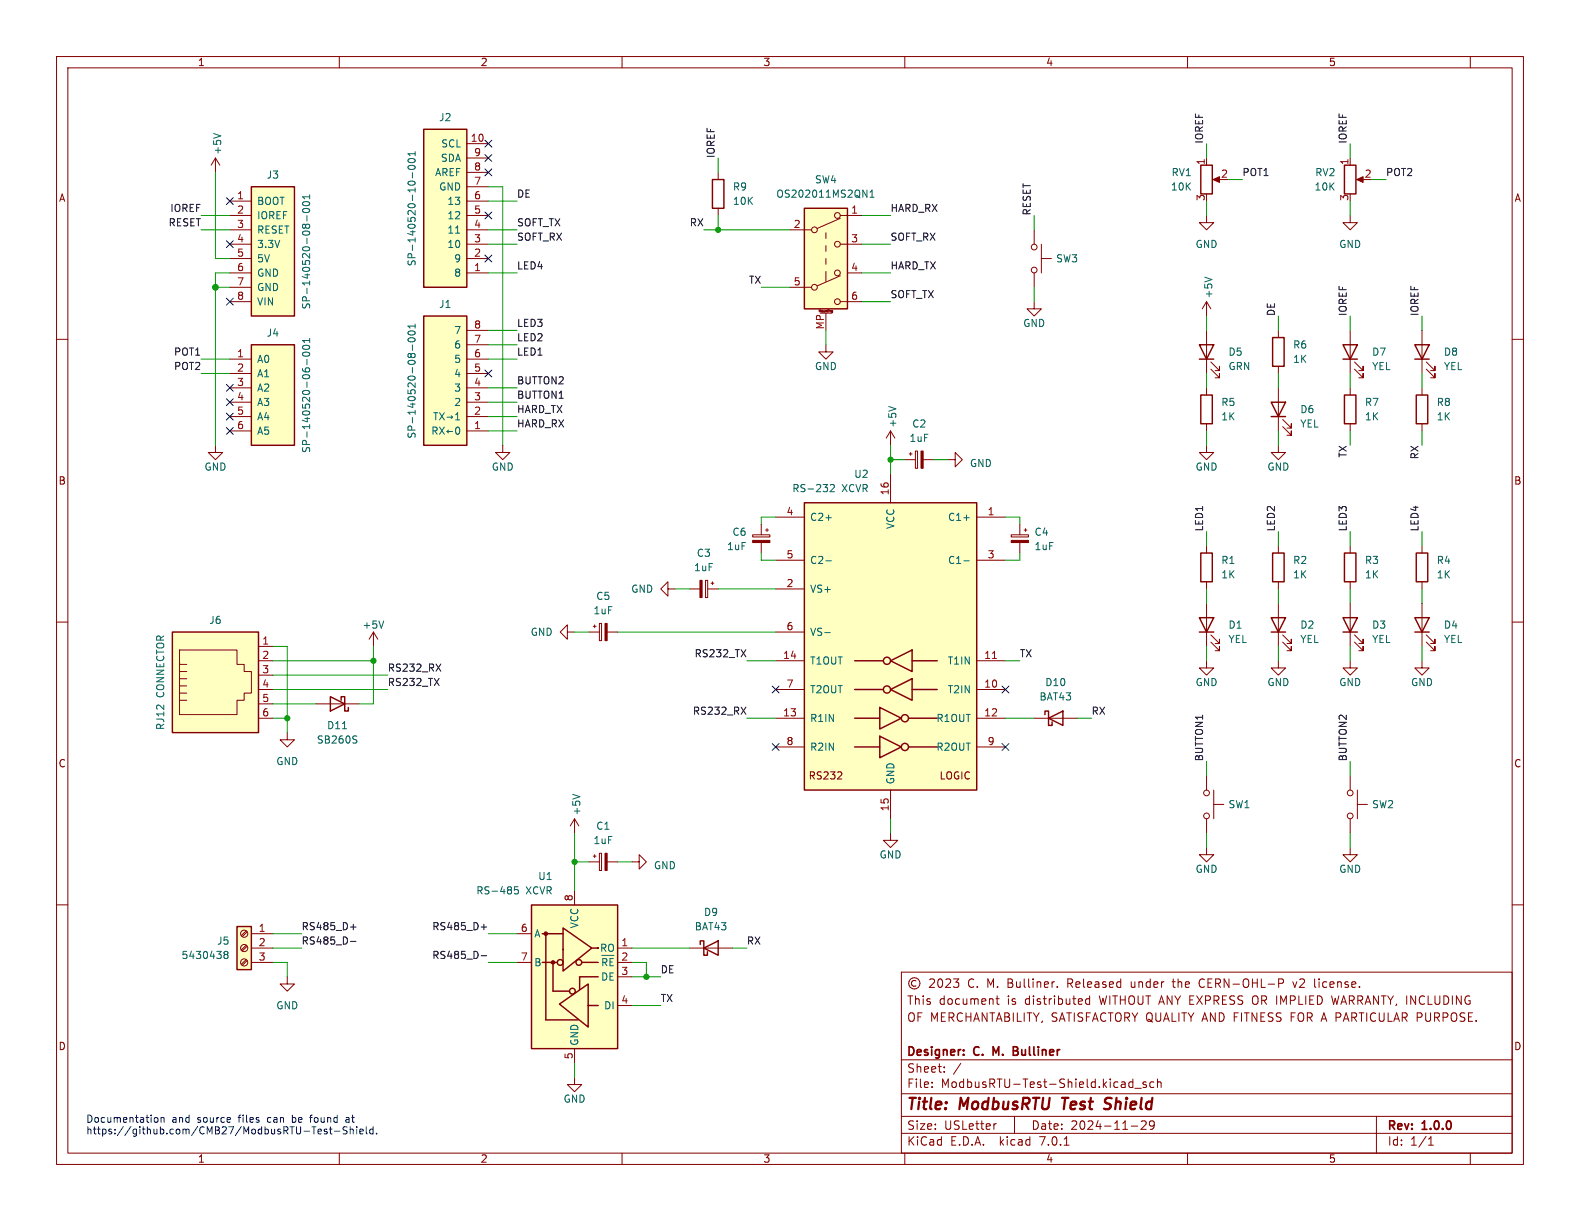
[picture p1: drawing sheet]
<svg xmlns="http://www.w3.org/2000/svg" width="279mm" height="216mm" viewBox="0 0 279 216" stroke-linecap="round" stroke-linejoin="round" font-family="sans-serif">
<g fill="none" stroke="#840000" stroke-width=".18">
<path d="M10 10h259.4v195.9h-259.4zM12 12h255.4v191.9h-255.4zM60 10v2M110 10v2M160 10v2M210 10v2M260 10v2M38.1 27.9l-.8 1.3M38.1 27.9v2.6M38.1 27.9l.8 1.3M40.6 38.1h3.8M40.6 35.6h3.8"/>
<path d="M82.5 25.4h3.9M82.5 38.1h3.9M82.5 35.6h3.9M82.5 33h3.9M82.5 30.5h3.9M82.5 27.9h3.9M127 30.5v1.3M127 36.8v1.3M148.6 38.1h3.8M148.6 38.6l-4.1 1.8M213.4 38.1v1.3h1.2l-1.2 1.2-1.3-1.2h1.3M213.4 27.9v1.3"/>
<path d="M214.9 31.8h1M238.8 38.1v1.3h1.2l-1.2 1.2-1.3-1.2h1.3M238.8 27.9v1.3M240.3 31.8h1M10 60h2M40.6 48.3h3.8M40.6 45.7h3.8M40.6 43.2h3.8M40.6 40.6h3.8M40.6 50.8h3.8M40.6 53.3h3.8M82.5 48.3h3.9"/>
<path d="M82.5 45.7h3.9M82.5 43.2h3.9M82.5 40.6h3.9M82.5 58.4h3.9M139.7 40.6h3.8M139.7 50.8h3.8M144.9 55.2v-.4l.1 .3 .1-.3v.4M145 55.4h2.1M146 41.1v1.1M146 43.4v1.1M146 45.7v1M146 48v1.8"/>
<path d="M146 55.4v3M146.3 54.8v.3M146.5 54.8h.1M147.1 55.3h.1M147.1 55.1h.1M147.1 54.9v.2M147.1 54.9h.1M147.2 55.3h.1M147.2 54.9v.4M148.6 43.2h3.8M148.6 53.3h3.8M148.6 48.8l-4.1 1.7"/>
<path d="M149.9 48.3h2.5M182.9 53.3v1.3h1.2l-1.2 1.3-1.3-1.3h1.3M182.9 40.6v2.6M182.9 48.3v2.5M184.1 45.7h1.8M184.1 43.2v5.1M213.4 53.3v2.6M213.4 58.4v7.6M213.4 53.3l-.8 1.3M213.4 53.3l.7 1.3M226.1 58.4v1.3M238.8 58.4v7.6"/>
<path d="M251.5 58.4v7.6M267.4 60h2M38.1 78.7v1.3h1.3l-1.3 1.3-1.3-1.3h1.3M40.6 63.5h3.8M40.6 66h3.8M40.6 68.6h3.8M40.6 71.1h3.8M40.6 73.7h3.8M40.6 76.2h3.8M82.5 63.5h3.9M82.5 66h3.9M82.5 68.6h3.9"/>
<path d="M82.5 71.1h3.9M82.5 73.7h3.9M82.5 76.2h3.9M82.5 61h3.9M88.9 78.7v1.3h1.3l-1.3 1.3-1.3-1.3h1.3M146 61v1.2h1.3l-1.3 1.3-1.2-1.3h1.2M157.5 76.2l-.8 1.3M157.5 76.2v2.5M157.5 76.2l.7 1.3M161.9 79.8h.4v3h-.4zM213.4 78.7v1.3h1.2l-1.2 1.3-1.3-1.3h1.3M213.4 68.6v1.3"/>
<path d="M213.4 74.9v1.3M214.1 65.3l1.5 1.5v-.8v.8h-.7M214.1 64l1.5 1.5v-.7v.7h-.7M226.1 78.7v1.3h1.2l-1.2 1.3-1.3-1.3h1.3M226.1 64.8v1.2M226.1 68.6v7.6M226.8 75.4l1.5 1.6v-.8v.8h-.7M226.8 74.2l1.5 1.5v-.8v.8h-.7M238.8 68.6v1.3M238.8 74.9v1.3M239.5 65.3l1.5 1.5v-.8v.8h-.7M239.5 64l1.5 1.5v-.7v.7h-.7"/>
<path d="M251.5 68.6v1.3M251.5 74.9v1.3M252.2 65.3l1.5 1.5v-.8v.8h-.7M252.2 64l1.5 1.5v-.7v.7h-.7M133.1 94.6h3v.3h-3zM134.6 92.7v1.9M134.6 95.9v1.9M135.4 93.7h.5M135.6 93.5v.5M137.2 91.4h5M137.2 99.1h5M157.5 83.8v5.1"/>
<path d="M160 81.3h1.9M160.8 80.3h.5M161 80v.5M163.2 81.3h1.9M167.6 81.3h1.3v-1.3l1.3 1.3-1.3 1.3v-1.3M172.7 91.4h5.1M172.7 99.1h5.1M178.8 94.6h3.1v.3h-3.1zM180.3 92.7v1.9M180.3 95.9v1.9M181.1 93.7h.5M181.4 93.5v.5"/>
<path d="M213.4 96.5v1.3M226.1 96.5v1.3M238.8 96.5v1.3M251.5 96.5v1.3M10 110h2M31.7 117.5h1.3M31.7 118.7h1.3M31.7 114.9h10.2v2.6h1.3v1.2h1.2v3.9h-1.2v1.2h-1.3v2.6h-10.2zM45.7 114.3h2.6M45.7 116.8h2.6M45.7 119.4h2.6M66 111.8l-.7 1.2"/>
<path d="M66 111.8v2.5M66 111.8l.8 1.2M100.3 111.8v-1.3l-1.2 1.3 1.2 1.2v-1.2h1.3M104.1 111.8h1.9M104.9 110.7h.5M105.2 110.5v.5M106 110.2h.4v3.1h-.4zM107.4 111.8h1.8M118.1 104.1v-1.2l-1.3 1.2 1.3 1.3v-1.3h1.3M121.9 104.1h1.9M124.8 102.6h.3v3.1h-.3zM125.1 104.1h1.9"/>
<path d="M125.7 103.1h.5M126 102.9v.5M137.2 116.8h5M137.2 111.8h5M137.2 104.1h5M172.7 116.8h5.1M213.4 116.8v1.3h1.2l-1.2 1.3-1.3-1.3h1.3M213.4 102.9v1.2M213.4 106.7v7.6M214.1 113.5l1.5 1.6v-.8v.8h-.7M214.1 112.3l1.5 1.5v-.8v.8h-.7M226.1 116.8v1.3h1.2l-1.2 1.3-1.3-1.3h1.3"/>
<path d="M226.1 102.9v1.2M226.1 106.7v7.6M226.8 113.5l1.5 1.6v-.8v.8h-.7M226.8 112.3l1.5 1.5v-.8v.8h-.7M238.8 116.8v1.3h1.2l-1.2 1.3-1.3-1.3h1.3M238.8 102.9v1.2M238.8 106.7v7.6M239.5 113.5l1.5 1.6v-.8v.8h-.7M239.5 112.3l1.5 1.5v-.8v.8h-.7M251.5 116.8v1.3h1.2l-1.2 1.3-1.3-1.3h1.3M251.5 102.9v1.2M251.5 106.7v7.6"/>
<path d="M252.2 113.5l1.5 1.6v-.8v.8h-.7M252.2 112.3l1.5 1.5v-.8v.8h-.7M267.4 110h2M31.7 120h1.3M31.7 121.3h1.3M31.7 122.6h1.3M31.7 123.8h1.3M45.7 121.9h2.6M45.7 124.5h2.6M45.7 127h2.6M50.8 129.5v1.3h1.3l-1.3 1.3-1.3-1.3h1.3M55.9 124.5h7.6"/>
<path d="M137.2 121.9h5M137.2 127h5M137.2 132.1h5M157.5 139.7v5.1M172.7 121.9h5.1M172.7 127h5.1M172.7 132.1h5.1M182.9 127h7.6M213.4 137.2v2.5M214.6 139.7v5.1M238.8 137.2v2.5M240 139.7v5.1"/>
<path d="M10 160h2M101.6 144.8l-.8 1.3M101.6 144.8v2.5M101.6 157.5v2.5M101.6 144.8l.8 1.3M104.1 152.4h1.9M104.9 151.4h.5M105.2 151.1v.5M106 150.9h.4v3h-.4zM107.4 152.4h1.8M111.8 152.4h1.2v-1.3l1.3 1.3-1.3 1.3v-1.3M157.5 147.3v1.3h1.2l-1.2 1.3-1.3-1.3h1.3"/>
<path d="M213.4 149.9v1.2h1.2l-1.2 1.3-1.3-1.3h1.3M213.4 144.8v2.5M214.6 142.2h1.8M238.8 149.9v1.2h1.2l-1.2 1.3-1.3-1.3h1.3M238.8 144.8v2.5M240 142.2h1.8M267.4 160h2M43.5 169.7l-.8 .8M43.5 167.1l-.8 .9M43.5 164.6l-.8 .8M43.7 169.8l-.9 .9M43.7 167.3l-.9 .8"/>
<path d="M43.7 164.8l-.9 .8M44.4 167.6h3.9M44.4 170.2h3.9M44.4 165.1h3.9M50.8 172.7v1.3h1.3l-1.3 1.3-1.3-1.3h1.3M91.4 170.2h2.6M91.4 165.1h2.6M109.2 167.6h2.6M109.2 170.2h2.6M109.2 172.7h2.6M109.2 177.8h2.6M121.9 167.6h7.6"/>
<path d="M159.4 171.9h108v32h-108zM162 173.5a.52 .52 0 0 0-.8 .4 .52 .52 0 0 0 .8 .4M164.4 173.2l.6-.1 .2 .1 .1 .3-1 1.1h1M166 173.2l.2-.1a.81 .81 0 0 1 .6 .6 .81 .81 0 0 1-.3 .8l-.2 .1a.81 .81 0 0 1-.6-.6 .81 .81 0 0 1 .3-.8zM167.3 173.2l.5-.1 .2 .1 .1 .3-.9 1.1h.9M168.6 173.1h.9l-.5 .6 .5 .1v.7l-.2 .1h-.5l-.2-.1M176.1 176.6h.6M176.3 176.1v1.3l.4 .2M186.5 173.6l-.3 .1M187 174.5v.1M192.7 176.7l-.4-.1-.3 .3v.4l.1 .2h.6M192.7 176.1v1.5"/>
<path d="M226.1 173.9l.7-.1 .2-.2-.1-.4-.2-.1h-.6v1.5M101.6 190.5v1.3h1.3l-1.3 1.2-1.3-1.2h1.3M101.6 185.4v2.6M159.4 197.4h108M159.4 193.4h108M159.4 187.4h108M164.8 192.2v.1M164.8 191.4v.1M167 189.5v.1M167 188.7v.1M176.2 198.7l-.3 .1M179.4 197.4v3"/>
<path d="M199.8 192.2h.5M199.8 191.4h.5M200 199.1h1.2M200.3 190.8v1.5M200.7 192.4h1.1M201.8 198.3l.6-.1 .2 .1 .1 .3-.9 1.1h.9M202.7 191.4l-.4-.1-.2 .2 .1 .2 .5 .2v.3h-.6M204 191.4l-.4-.1-.3 .3v.4l.2 .2h.5M204.1 198.8l-.3 .3h-.4l-.1-.3 .1-.5 .4-.1 .2 .1a.99 .99 0 0 1-.3 1.4h-.3M204.7 191.4l.2-.1 .4 .1v.9M204.7 190.8v1.5M243.4 197.4v6.5"/>
<path d="M60 203.9v2M110 203.9v2M159.4 200.4h108M160 203.9v2M188.2 202.5h.8M210 203.9v2M252.6 202.5h.9M252.6 201.4l.4-.4v1.5M260 203.9v2"/>
<circle cx="148.1" cy="38.1" r=".51"/>
<circle cx="144" cy="40.6" r=".51"/>
<circle cx="144" cy="50.8" r=".51"/>
<circle cx="148.1" cy="53.3" r=".51"/>
<circle cx="148.1" cy="48.3" r=".51"/>
<circle cx="148.1" cy="43.2" r=".51"/>
<circle cx="182.9" cy="43.7" r=".51"/>
<circle cx="182.9" cy="47.8" r=".51"/>
<circle cx="213.4" cy="140.2" r=".51"/>
<circle cx="213.4" cy="144.3" r=".51"/>
<circle cx="238.8" cy="140.2" r=".51"/>
<circle cx="238.8" cy="144.3" r=".51"/>
<circle cx="43.2" cy="170.2" r=".63"/>
<circle cx="43.2" cy="165.1" r=".63"/>
<circle cx="43.2" cy="167.6" r=".63"/>
<circle cx="161.7" cy="173.9" r="1"/>
</g>
<path d="M187.8 194.1h1.1M195.5 194.9l.6 .3M195.5 196.1h.5M196.3 194.1h-.5l-.4 .4" fill="none" stroke="#840000" stroke-width=".4"/>
<path d="M179.2 185.8h.5M179.7 185.1h-.5v1.5h.6" fill="none" stroke="#840000" stroke-width=".3"/>
<g fill="#ffffc2" stroke="#ffffc2" stroke-width=".18">
<path d="M74.9 22.9h7.6v27.9h-7.6z"/>
<path d="M30.5 111.8h15.2v17.7h-15.2z"/>
<path d="M44.4 61h7.7v17.7h-7.7z"/>
<path d="M94 160h15.2v25.4h-15.2z"/>
<path d="M44.4 33h7.7v22.9h-7.7z"/>
<path d="M142.2 36.8h7.7v17.8h-7.7z"/>
<path d="M74.9 55.9h7.6v22.8h-7.6z"/>
<path d="M142.2 88.9h30.5v50.8h-30.5z"/>
<path d="M41.9 163.8h2.5v7.7h-2.5z"/>
</g>
<g fill="none" stroke="#840000" stroke-width=".25">
<path d="M44.4 33h7.7v22.9h-7.7zM74.9 22.9h7.6v27.9h-7.6zM126 31.8h2v5h-2zM142.2 36.8h7.7v17.8h-7.7zM212.3 29.2h2.1v5.1h-2.1zM237.7 29.2h2.1v5.1h-2.1zM74.9 55.9h7.6v22.8h-7.6zM225 59.7h2.1v5.1h-2.1zM44.4 61h7.7v17.7h-7.7zM212.1 61h2.5l-1.2 2.5zM212.1 63.5h2.5M212.3 69.9h2.1v5h-2.1z"/>
<path d="M224.8 71.1h2.5l-1.2 2.6zM224.8 73.7h2.5M237.5 61h2.5l-1.2 2.5zM237.5 63.5h2.5M237.7 69.9h2.1v5h-2.1zM250.2 61h2.5l-1.2 2.5zM250.2 63.5h2.5M250.4 69.9h2.1v5h-2.1zM142.2 88.9h30.5v50.8h-30.5zM212.3 97.8h2.1v5.1h-2.1zM225 97.8h2.1v5.1h-2.1zM237.7 97.8h2.1v5.1h-2.1z"/>
<path d="M250.4 97.8h2.1v5.1h-2.1zM30.5 111.8h15.2v17.7h-15.2zM151.1 116.8h5.1M157.5 116.8l3.8-1.9v3.8zM161.3 116.8h4.4M212.1 109.2h2.5l-1.2 2.6zM212.1 111.8h2.5M224.8 109.2h2.5l-1.2 2.6zM224.8 111.8h2.5M237.5 109.2h2.5l-1.2 2.6zM237.5 111.8h2.5M250.2 109.2h2.5l-1.2 2.6z"/>
<path d="M250.2 111.8h2.5M58.4 123.2l2.6 1.3-2.6 1.2zM60.3 123.8v-.6h.7v2.5h.6v-.6M151.1 121.9h5.1M151.1 132.1h4.5M151.1 127h4.5M155.6 130.2l3.8 1.9-3.8 1.9zM155.6 125.1l3.8 1.9-3.8 1.9zM157.5 121.9l3.8-1.9v3.8zM160.7 132.1h5M160.7 127h5M161.3 121.9h4.4"/>
<path d="M184.8 126.4v-.7h.6v2.6h.7v-.7M185.4 127l2.6-1.3v2.6zM41.9 163.8h2.5v7.7h-2.5zM94 160h15.2v25.4h-15.2zM95.9 170.2h2.7M95.9 165.1h3.7M96.5 165.1v15.2h5.7M97.8 170.2v5.1h2.9M98.9 177.5l5.1-3.5v7.6zM99.6 164.1l5 3.5-5 4.1zM102.9 170.2h2.9M104.1 177.8h1.7"/>
<path d="M104.8 167.6h1h-.1M105.8 172.7h-3.3v2.3M123.8 167v-.6h.7v2.5h.6v-.6M124.5 167.6l2.5-1.2v2.5z"/>
<circle cx="156.8" cy="116.8" r=".63"/>
<circle cx="156.8" cy="121.9" r=".63"/>
<circle cx="160" cy="132.1" r=".63"/>
<circle cx="160" cy="127" r=".63"/>
<circle cx="99.1" cy="170.2" r=".51"/>
<circle cx="101.2" cy="175.3" r=".51"/>
<circle cx="102.4" cy="170.2" r=".51"/>
</g>
<g fill="none" stroke="#006464" stroke-width=".18">
<path d="M37.8 23.6l1.2 .4M53.6 37a.75 .75 0 0 1 1.2 .3 .72 .72 0 0 1-1.3-.1zM53.6 35.8a.68 .68 0 0 1 1.2 .3 .72 .72 0 0 1-1.3-.1zM54.3 38.1v1M54.8 34.4v.8M54.8 34.8h-1.3l.4 .4M72.2 29.4a.75 .75 0 0 1 1.2 .3 .72 .72 0 0 1-1.3-.2zM72.3 28.2a.68 .68 0 0 1 1.1 .3 .72 .72 0 0 1-1.3-.2zM72.9 30.5v1M73.4 26.8v.7M73.4 27.2h-1.3l.4 .3M152.6 33.6l.7 1.3v-1.3"/>
<path d="M153.9 34.9h.7M153.9 34l.3-.4v1.3M54.8 59.8v.8M72.2 59.9a.75 .75 0 0 1 1.2 .2 .72 .72 0 0 1-1.3-.1zM72.3 58.6a.68 .68 0 0 1 1.1 .3 .72 .72 0 0 1-1.3-.1zM73.4 57.3v.7M73.4 57.7h-1.3l.4 .3M80.6 41.2h.7M213 49l1.3 .4M53.6 61.2a.68 .68 0 0 1 1.2 .3 .72 .72 0 0 1-1.3-.1zM53.6 62.4a.68 .68 0 0 1 1.2 .3 .72 .72 0 0 1-1.3-.1zM54.3 63.5v1"/>
<path d="M54.8 60.2h-1.3l.4 .4M72.9 61v1M76.6 76.2l.6-.1 .1-.2-.1-.3-.6-.1v1.3M76.7 73h.7M76.9 76.2l.4 .6M77.1 73v1.2M77.7 75.5l.9 1.3M77.7 73l.9 1.2M78.6 75.5l-.9 1.3M78.6 73l-.9 1.2M79.1 76.3h.9M79.1 76.3l.2 .2"/>
<path d="M79.1 73.8h.9M79.3 76.1l-.2 .2M79.8 73.5l.2 .3M80 73.8l-.2 .2M80.6 74.2h.7M80.6 73.3l.3-.3v1.2M80.7 75.6l.2-.1a.68 .68 0 0 1 .4 .7 .68 .68 0 0 1-.4 .6l-.2-.1-.1-.4zM157.2 71.9l1.2 .4M146 99.2h1M146.8 85.8l.5-.1 .3 .3-.8 .9h.8M170.4 91.5h1M170.4 99.2h1"/>
<path d="M67.9 109.8l-.5 1.3M145.9 111.9h.9M62.9 130.1l.2 .1M63 130.9l.1 .1-.1 .3M91.6 156.8h-.6l-.1 .6 .2-.1h.4l.2 .2-.1 .4-.2 .2-.5-.2M101.3 140.5l1.2 .4M39.8 168.8l-.2 .2v.3l.2 .2h.3l.2-.2v-.3l-.2-.2M39.8 168.8l-.2-.3 .2-.3h.3l.2 .3-.2 .3M39.8 168.8h.3M107.3 169.7l-.2-.2h-.5v1.3M108.5 169.5h-.6v1.3"/>
</g>
<g fill="#840000" stroke="#840000" stroke-width=".25">
<circle cx="97.8" cy="170.2" r=".28"/>
<circle cx="96.5" cy="165.1" r=".28"/>
</g>
<g fill="#840000" stroke="#840000" stroke-width=".18">
<path d="M162.9 79.8h.3v3h-.3z"/>
<path d="M239.9 31.8l1.1-.6v1.1z"/>
<path d="M107 110.2h.4v3.1h-.4z"/>
<path d="M107 150.9h.4v3h-.4z"/>
<path d="M178.8 95.6h3.1v.3h-3.1z"/>
<path d="M214.5 31.8l1.1-.6v1.1z"/>
<path d="M133.1 95.6h3v.3h-3z"/>
<path d="M123.8 102.6h.4v3.1h-.4z"/>
</g>
<path d="M175.5 116.4h.7" fill="none" stroke="#a90000" stroke-width=".18"/>
<path d="M131.1 125l.8 1.3M131.9 125l-.8 1.3M62 163.9h1M62 166.5h1M85.1 169h1M85.1 163.9h1M85.6 163.4v1" fill="none" stroke="#0f0f0f" stroke-width=".18"/>
<g fill="none" stroke="#0000c2" stroke-width=".18">
<path d="M27.5 197.6l.3 .1 .1 .1v.5l-.4 .1M28.5 197.7l.2-.1 .3 .1v.7M28.5 197.6v.8M54.7 197.6h.5M56.4 199.7h.4v.3l-.6 .1M57.8 199.7h-.3l-.2 .1 .1 .2 .4 .1v.3h-.5M58.2 199.7h.5M58.4 199.2v1.1l.3 .2M61.3 197.6l-.1 .1M61.3 198l-.2 .1 .2 .3M61.4 199.3l-.5-.1-.2 .2v.3l.6 .3 .1 .3-.3 .2-.4-.1M61.9 199.8l.2-.1h.3l.1 .8"/>
<path d="M61.9 199.2v1.3M63.1 199.2v.2M63.1 199.7v.8M64.8 199.2v1.1l.2 .2M66 199.7h-.4l-.2 .2 .1 .5h.5M66 199.2v1.3M56.8 200.4l-.4 .1M59.1 200h1M63.6 200.1l.6-.1v-.3h-.4l-.2 .1 .1 .6h.5M66.6 200.4v.1"/>
</g>
<g fill="none" stroke="#009600" stroke-width=".18">
<path d="M35.6 38.1h5M38.1 30.5v15.2h2.5M86.4 33h2.5v45.7M86.4 35.6h5M127 27.9v2.6M127 38.1v2.5M152.4 38.1h5.1M182.9 38.1v2.5M213.4 25.4v2.5M213.4 35.6v2.5M217.2 31.8h2.5M238.8 25.4v2.5"/>
<path d="M238.8 35.6v2.5M242.6 31.8h2.5M35.6 40.6h5M38.1 50.8h2.5M40.6 48.3h-2.5v30.4M86.4 43.2h5M86.4 48.3h5M86.4 40.6h5M86.4 58.4h5M124.5 40.6h15.2M134.6 50.8h5.1M146 58.4v2.6"/>
<path d="M152.4 43.2h5.1M152.4 48.3h5.1M152.4 53.3h5.1M182.9 50.8v2.5M213.4 55.9v2.5M226.1 55.9v2.5M238.8 55.9v2.5M251.5 55.9v2.5M35.6 63.5h5M35.6 66h5M86.4 63.5h5M86.4 76.2h5"/>
<path d="M86.4 71.1h5M86.4 73.7h5M86.4 61h5M86.4 68.6h5M157.5 78.7v5.1M213.4 66v2.6M213.4 76.2v2.5M226.1 66v2.6M226.1 76.2v2.5M238.8 66v2.6M238.8 76.2v2.5M251.5 66v2.6"/>
<path d="M251.5 76.2v2.5M134.6 97.8v1.3h2.6M137.2 91.4h-2.6v1.3M157.5 81.3h2.5M165.1 81.3h2.5M177.8 91.4h2.5v1.3M180.3 97.8v1.3h-2.5M213.4 94v2.5M226.1 94v2.5M238.8 94v2.5M251.5 94v2.5M48.3 116.8h17.7"/>
<path d="M48.3 119.4h20.3M48.3 114.3h2.5v15.2M66 114.3v10.2h-2.5M101.6 111.8h2.5M109.2 111.8h28M119.4 104.1h2.5M127 104.1h10.2M132.1 116.8h5.1M177.8 116.8h2.5M213.4 104.1v2.6M213.4 114.3v2.5M226.1 104.1v2.6"/>
<path d="M226.1 114.3v2.5M238.8 104.1v2.6M238.8 114.3v2.5M251.5 104.1v2.6M251.5 114.3v2.5M48.3 124.5h7.6M48.3 121.9h20.3M48.3 127h2.5M132.1 127h5.1M177.8 127h5.1M190.5 127h2.5M213.4 134.6v2.6"/>
<path d="M238.8 134.6v2.6M101.6 147.3v10.2M101.6 152.4h2.5M109.2 152.4h2.6M157.5 144.8v2.5M213.4 147.3v2.6M238.8 147.3v2.6M48.3 170.2h2.5v2.5M48.3 165.1h5M48.3 167.6h5M86.4 165.1h5M86.4 170.2h5"/>
<path d="M111.8 170.2h2.5v2.5M111.8 167.6h10.1M111.8 172.7h5M111.8 177.8h5M129.5 167.6h2.6M101.6 188v2.5"/>
</g>
<g fill="none" stroke="#000084" stroke-width=".18">
<path d="M40 35l1.2 1.2M41.2 35l-1.2 1.2M85.8 37.5l1.2 1.2M85.8 27.3l1.2 1.2M85.8 24.8l1.2 1.2M85.8 29.9l1.2 1.2M87 37.5l-1.2 1.2M87 27.3l-1.2 1.2M87 24.8l-1.2 1.2M87 29.9l-1.2 1.2M40 52.7l1.2 1.2M40 42.6l1.2 1.2"/>
<path d="M41.2 52.7l-1.2 1.2M41.2 42.6l-1.2 1.2M85.8 45.1l1.2 1.2M87 45.1l-1.2 1.2M40 68l1.2 1.2M40 73.1l1.2 1.2M40 70.5l1.2 1.2M40 75.6l1.2 1.2M41.2 68l-1.2 1.2M41.2 73.1l-1.2 1.2M41.2 70.5l-1.2 1.2M41.2 75.6l-1.2 1.2"/>
<path d="M85.8 65.4l1.2 1.2M87 65.4l-1.2 1.2M136.6 131.5l1.2 1.2M136.6 121.3l1.2 1.2M137.8 131.5l-1.2 1.2M137.8 121.3l-1.2 1.2M177.2 131.5l1.2 1.2M177.2 121.3l1.2 1.2M178.4 131.5l-1.2 1.2M178.4 121.3l-1.2 1.2"/>
</g>
<g fill="#009600" stroke="#009600" stroke-width=".18">
<circle cx="38.1" cy="50.8" r=".51"/>
<circle cx="101.6" cy="152.4" r=".46"/>
<circle cx="50.8" cy="127" r=".46"/>
<circle cx="66" cy="116.8" r=".46"/>
<circle cx="114.3" cy="172.7" r=".46"/>
<circle cx="157.5" cy="81.3" r=".46"/>
<circle cx="127" cy="40.6" r=".46"/>
</g>
<g font-size="2.8" fill="#840000">
<text x="160.4" y="196.7">Title:</text>
<text x="169.8" y="196.7">ModbusRTU</text>
<text x="188.6" y="196.7">Test</text>
<text x="196.6" y="196.7">Shield</text>
</g>
<g font-size="2.1" fill="#840000">
<text x="160.4" y="177.8">This</text>
<text x="166.1" y="177.8">document</text>
<text x="171.1" y="174.8">C. M. Bulliner.</text>
<text x="178.1" y="177.8">is</text>
<text x="181.3" y="177.8">distributed</text>
<text x="188.9" y="174.8">Released</text>
<text x="194.5" y="177.8">WITHOUT ANY EXPRESS OR IMPLIED</text>
<text x="200.2" y="174.8">under</text>
<text x="207.7" y="174.8">the</text>
<text x="212.4" y="174.8">CERN-OHL-P</text>
<text x="229.1" y="174.8">v2</text>
<text x="232.9" y="174.8">license.</text>
<text x="236" y="177.8">WARRANTY, INCLUDING</text>
<text x="160.4" y="180.8">OF MERCHANTABILITY, SATISFACTORY QUALITY AND FITNESS FOR A PARTICULAR PURPOSE.</text>
<text x="160.4" y="189.8">Sheet:</text>
<text x="160.4" y="187">Designer:</text>
<text x="168.6" y="189.8">/</text>
<text x="172.3" y="187">C.</text>
<text x="176.2" y="187">M.</text>
<text x="180.2" y="187">Bulliner</text>
<text x="160.4" y="192.5">File:</text>
<text x="166.4" y="192.5">ModbusRTU-Test-Shield.kicad_sch</text>
<text x="160.4" y="202.7">KiCad</text>
<text x="160.4" y="199.9">Size:</text>
<text x="167" y="199.9">USLetter</text>
<text x="168.1" y="202.7">E.D.A.</text>
<text x="176.8" y="202.7">kicad</text>
<text x="182.4" y="199.9">Date:</text>
<text x="183.9" y="202.7">7.0.1</text>
<text x="189.3" y="199.9">2024-11-29</text>
<text x="245.4" y="200.1">Rev:</text>
<text x="245.4" y="202.7">Id:</text>
<text x="249.4" y="202.7">1/1</text>
<text x="251.6" y="200.1">1.0.0</text>
</g>
<g font-size="1.8" fill="#840000">
<text x="35" y="11.8">1</text>
<text x="85" y="11.8">2</text>
<text x="135" y="11.8">3</text>
<text x="185" y="11.8">4</text>
<text x="235" y="11.8">5</text>
<text x="10.4" y="35.8">A</text>
<text x="267.8" y="35.8">A</text>
<text x="10.3" y="85.8">B</text>
<text x="267.7" y="85.8">B</text>
<text x="10.3" y="135.8">C</text>
<text x="142.9" y="138">RS232</text>
<text x="166.1" y="138">LOGIC</text>
<text x="267.7" y="135.8">C</text>
<text x="10.3" y="185.8">D</text>
<text x="267.7" y="185.8">D</text>
<text x="35" y="205.7">1</text>
<text x="85" y="205.7">2</text>
<text x="135" y="205.7">3</text>
<text x="185" y="205.7">4</text>
<text x="235" y="205.7">5</text>
</g>
<g font-size="1.8" fill="#006464">
<text x="77.6" y="21.6">J2</text>
<text x="39.3" y="27.4" transform="rotate(-90 39.3 27.4)">+5V</text>
<text x="77.8" y="28.8">SDA</text>
<text x="77.9" y="26.2">SCL</text>
<text x="47.1" y="31.7">J3</text>
<text x="76.8" y="31.3">AREF</text>
<text x="77.5" y="33.8">GND</text>
<text x="129.5" y="33.8">R9</text>
<text x="137.2" y="35.1">OS202011MS2QN1</text>
<text x="144.1" y="32.6">SW4</text>
<text x="207" y="33.8">10K</text>
<text x="207.1" y="31.3">RV1</text>
<text x="232.4" y="33.8">10K</text>
<text x="232.5" y="31.3">RV2</text>
<text x="45.5" y="36.4">BOOT</text>
<text x="45.5" y="38.9">IOREF</text>
<text x="45.5" y="41.5">RESET</text>
<text x="79" y="41.5">11</text>
<text x="79" y="38.9">12</text>
<text x="79" y="36.4">13</text>
<text x="129.5" y="36.4">10K</text>
<text x="45.5" y="44">3.3V</text>
<text x="45.5" y="46.5">5V</text>
<text x="73.7" y="47.1" transform="rotate(-90 73.7 47.1)">SP-140520-10-001</text>
<text x="79" y="44">10</text>
<text x="80.2" y="46.5">9</text>
<text x="186.7" y="46.5">SW3</text>
<text x="211.4" y="44">GND</text>
<text x="236.8" y="44">GND</text>
<text x="45.5" y="49.1">GND</text>
<text x="45.5" y="51.6">GND</text>
<text x="80.2" y="49.1">8</text>
<text x="214.5" y="52.8" transform="rotate(-90 214.5 52.8)">+5V</text>
<text x="45.5" y="54.2">VIN</text>
<text x="47.1" y="59.7">J4</text>
<text x="55" y="54.8" transform="rotate(-90 55 54.8)">SP-140520-08-001</text>
<text x="77.6" y="54.6">J1</text>
<text x="80.2" y="59.2">7</text>
<text x="180.9" y="58">GND</text>
<text x="45.5" y="64.3">A0</text>
<text x="80.2" y="64.3">5</text>
<text x="80.2" y="61.8">6</text>
<text x="144.1" y="65.6">GND</text>
<text x="217.2" y="63.1">D5</text>
<text x="217.2" y="65.6">GRN</text>
<text x="228.6" y="61.8">R6</text>
<text x="228.6" y="64.3">1K</text>
<text x="242.6" y="63.1">D7</text>
<text x="242.6" y="65.6">YEL</text>
<text x="255.3" y="63.1">D8</text>
<text x="255.3" y="65.6">YEL</text>
<text x="45.5" y="66.9">A1</text>
<text x="45.5" y="69.4">A2</text>
<text x="45.5" y="71.9">A3</text>
<text x="80.2" y="71.9">2</text>
<text x="80.2" y="69.4">3</text>
<text x="80.2" y="66.9">4</text>
<text x="215.9" y="71.9">R5</text>
<text x="241.3" y="71.9">R7</text>
<text x="254" y="71.9">R8</text>
<text x="45.5" y="74.5">A4</text>
<text x="45.5" y="77">A5</text>
<text x="73.7" y="77.6" transform="rotate(-90 73.7 77.6)">SP-140520-08-001</text>
<text x="158.7" y="75.7" transform="rotate(-90 158.7 75.7)">+5V</text>
<text x="161.3" y="75.8">C2</text>
<text x="215.9" y="74.5">1K</text>
<text x="229.9" y="73.2">D6</text>
<text x="229.9" y="75.8">YEL</text>
<text x="241.3" y="74.5">1K</text>
<text x="254" y="74.5">1K</text>
<text x="36.1" y="83.4">GND</text>
<text x="55" y="80.2" transform="rotate(-90 55 80.2)">SP-140520-06-001</text>
<text x="86.9" y="83.4">GND</text>
<text x="160.8" y="78.3">1uF</text>
<text x="171.5" y="82.7">GND</text>
<text x="211.4" y="83.4">GND</text>
<text x="224.1" y="83.4">GND</text>
<text x="140" y="87.2">RS-232</text>
<text x="148.8" y="87.2">XCVR</text>
<text x="151" y="84.6">U2</text>
<text x="129.5" y="94.9">C6</text>
<text x="143.3" y="92.3">C2+</text>
<text x="158.3" y="93.7" transform="rotate(-90 158.3 93.7)">VCC</text>
<text x="167.5" y="92.3">C1+</text>
<text x="182.9" y="94.9">C4</text>
<text x="122.7" y="101.2">1uF</text>
<text x="123.2" y="98.6">C3</text>
<text x="128.5" y="97.4">1uF</text>
<text x="143.3" y="99.9">C2-</text>
<text x="167.5" y="99.9">C1-</text>
<text x="182.9" y="97.4">1uF</text>
<text x="215.9" y="99.9">R1</text>
<text x="228.6" y="99.9">R2</text>
<text x="241.3" y="99.9">R3</text>
<text x="254" y="99.9">R4</text>
<text x="105.4" y="106.2">C5</text>
<text x="111.6" y="105">GND</text>
<text x="143.3" y="105">VS+</text>
<text x="215.9" y="102.4">1K</text>
<text x="228.6" y="102.4">1K</text>
<text x="241.3" y="102.4">1K</text>
<text x="254" y="102.4">1K</text>
<text x="36.9" y="110.5">J6</text>
<text x="64" y="111.3">+5V</text>
<text x="93.8" y="112.6">GND</text>
<text x="104.9" y="108.8">1uF</text>
<text x="143.3" y="112.6">VS-</text>
<text x="217.2" y="111.3">D1</text>
<text x="217.2" y="113.9">YEL</text>
<text x="229.9" y="111.3">D2</text>
<text x="229.9" y="113.9">YEL</text>
<text x="242.6" y="111.3">D3</text>
<text x="242.6" y="113.9">YEL</text>
<text x="255.3" y="111.3">D4</text>
<text x="255.3" y="113.9">YEL</text>
<text x="143.3" y="117.7">T1OUT</text>
<text x="167.5" y="117.7">T1IN</text>
<text x="29.2" y="123.4" transform="rotate(-90 29.2 123.4)">CONNECTOR</text>
<text x="143.3" y="122.7">T2OUT</text>
<text x="167.5" y="122.7">T2IN</text>
<text x="183.8" y="124">BAT43</text>
<text x="184.8" y="121.5">D10</text>
<text x="211.4" y="121.5">GND</text>
<text x="224.1" y="121.5">GND</text>
<text x="236.8" y="121.5">GND</text>
<text x="249.5" y="121.5">GND</text>
<text x="29.2" y="129.1" transform="rotate(-90 29.2 129.1)">RJ12</text>
<text x="56" y="131.6">SB260S</text>
<text x="57.8" y="129.1">D11</text>
<text x="143.3" y="127.8">R1IN</text>
<text x="165.5" y="127.8">R1OUT</text>
<text x="48.8" y="135.4">GND</text>
<text x="143.3" y="132.9">R2IN</text>
<text x="165.5" y="132.9">R2OUT</text>
<text x="158.3" y="138.7" transform="rotate(-90 158.3 138.7)">GND</text>
<text x="217.2" y="143.1">SW1</text>
<text x="242.6" y="143.1">SW2</text>
<text x="102.8" y="144.3" transform="rotate(-90 102.8 144.3)">+5V</text>
<text x="104.9" y="149.4">1uF</text>
<text x="105.4" y="146.9">C1</text>
<text x="95.1" y="155.8">U1</text>
<text x="115.6" y="153.9">GND</text>
<text x="155.5" y="152">GND</text>
<text x="211.4" y="154.5">GND</text>
<text x="236.8" y="154.5">GND</text>
<text x="84.2" y="158.3">RS-485</text>
<text x="92.9" y="158.3">XCVR</text>
<text x="38.3" y="167.2">J5</text>
<text x="94.5" y="165.9">A</text>
<text x="102.4" y="164.3" transform="rotate(-90 102.4 164.3)">VCC</text>
<text x="122.8" y="164.7">BAT43</text>
<text x="124.4" y="162.1">D9</text>
<text x="32" y="169.7">5430438</text>
<text x="94.5" y="171">B</text>
<text x="106" y="168.5">RO</text>
<text x="106.2" y="171.6">~{RE}</text>
<text x="106.2" y="173.5">DE</text>
<text x="48.8" y="178.6">GND</text>
<text x="106.7" y="178.6">DI</text>
<text x="102.4" y="184.9" transform="rotate(-90 102.4 184.9)">GND</text>
<text x="99.6" y="195.1">GND</text>
</g>
<g font-size="1.8" fill="#a90000">
<text x="83.2" y="25.1">10</text>
<text x="83.8" y="27.7">9</text>
<text x="213.1" y="29.2" transform="rotate(-90 213.1 29.2)">1</text>
<text x="238.5" y="29.2" transform="rotate(-90 238.5 29.2)">1</text>
<text x="41.9" y="35.3">1</text>
<text x="83.8" y="35.3">6</text>
<text x="83.8" y="32.8">7</text>
<text x="83.8" y="30.2">8</text>
<text x="213.1" y="35.6" transform="rotate(-90 213.1 35.6)">3</text>
<text x="215.9" y="31.5">2</text>
<text x="238.5" y="35.6" transform="rotate(-90 238.5 35.6)">3</text>
<text x="241.3" y="31.5">2</text>
<text x="41.9" y="37.8">2</text>
<text x="41.9" y="40.4">3</text>
<text x="83.8" y="40.4">4</text>
<text x="83.8" y="37.8">5</text>
<text x="140.3" y="40.4">2</text>
<text x="150.5" y="37.8">1</text>
<text x="41.9" y="42.9">4</text>
<text x="41.9" y="45.5">5</text>
<text x="83.8" y="45.5">2</text>
<text x="83.8" y="42.9">3</text>
<text x="150.5" y="42.9">3</text>
<text x="41.9" y="48">6</text>
<text x="41.9" y="50.5">7</text>
<text x="41.9" y="53.1">8</text>
<text x="83.8" y="48">1</text>
<text x="140.3" y="50.5">5</text>
<text x="150.5" y="48">4</text>
<text x="150.5" y="53.1">6</text>
<text x="83.8" y="58.2">8</text>
<text x="145.8" y="58.3" transform="rotate(-90 145.8 58.3)">MP</text>
<text x="41.9" y="63.2">1</text>
<text x="41.9" y="65.8">2</text>
<text x="83.8" y="65.8">5</text>
<text x="83.8" y="63.2">6</text>
<text x="83.8" y="60.7">7</text>
<text x="41.9" y="68.3">3</text>
<text x="41.9" y="70.9">4</text>
<text x="83.8" y="70.9">3</text>
<text x="83.8" y="68.3">4</text>
<text x="41.9" y="73.4">5</text>
<text x="41.9" y="75.9">6</text>
<text x="83.8" y="75.9">1</text>
<text x="83.8" y="73.4">2</text>
<text x="157.2" y="87.6" transform="rotate(-90 157.2 87.6)">16</text>
<text x="139" y="91.2">4</text>
<text x="174.6" y="91.2">1</text>
<text x="139" y="98.8">5</text>
<text x="174.6" y="98.8">3</text>
<text x="139" y="103.9">2</text>
<text x="139" y="111.5">6</text>
<text x="46.3" y="114">1</text>
<text x="46.3" y="116.6">2</text>
<text x="46.3" y="119.1">3</text>
<text x="138.4" y="116.6">14</text>
<text x="174" y="116.6">11</text>
<text x="46.3" y="121.7">4</text>
<text x="46.3" y="124.2">5</text>
<text x="139" y="121.7">7</text>
<text x="174" y="121.7">10</text>
<text x="46.3" y="126.7">6</text>
<text x="138.4" y="126.7">13</text>
<text x="139" y="131.8">8</text>
<text x="174" y="126.7">12</text>
<text x="174.6" y="131.8">9</text>
<text x="157.2" y="143.5" transform="rotate(-90 157.2 143.5)">15</text>
<text x="101.3" y="159.4" transform="rotate(-90 101.3 159.4)">8</text>
<text x="45.7" y="164.8">1</text>
<text x="45.7" y="167.4">2</text>
<text x="92" y="164.8">6</text>
<text x="109.8" y="167.4">1</text>
<text x="45.7" y="169.9">3</text>
<text x="92" y="169.9">7</text>
<text x="109.8" y="169.9">2</text>
<text x="109.8" y="172.5">3</text>
<text x="109.8" y="177.5">4</text>
<text x="101.3" y="187.4" transform="rotate(-90 101.3 187.4)">5</text>
</g>
<g font-size="1.8" fill="#0f0f0f">
<text x="126.5" y="27.9" transform="rotate(-90 126.5 27.9)">IOREF</text>
<text x="212.8" y="25.4" transform="rotate(-90 212.8 25.4)">IOREF</text>
<text x="238.2" y="25.4" transform="rotate(-90 238.2 25.4)">IOREF</text>
<text x="91.4" y="35">DE</text>
<text x="219.7" y="31.2">POT1</text>
<text x="245.1" y="31.2">POT2</text>
<text x="29.7" y="40.1">RESET</text>
<text x="30" y="37.6">IOREF</text>
<text x="91.4" y="40.1">SOFT_TX</text>
<text x="121.9" y="40.1">RX</text>
<text x="157.5" y="37.6">HARD_RX</text>
<text x="182.3" y="38.1" transform="rotate(-90 182.3 38.1)">RESET</text>
<text x="91.4" y="42.6">SOFT_RX</text>
<text x="91.4" y="47.7">LED4</text>
<text x="157.5" y="42.6">SOFT_RX</text>
<text x="157.5" y="47.7">HARD_TX</text>
<text x="132.3" y="50.3">TX</text>
<text x="157.5" y="52.8">SOFT_TX</text>
<text x="91.4" y="57.9">LED3</text>
<text x="225.5" y="55.9" transform="rotate(-90 225.5 55.9)">DE</text>
<text x="238.2" y="55.9" transform="rotate(-90 238.2 55.9)">IOREF</text>
<text x="250.9" y="55.9" transform="rotate(-90 250.9 55.9)">IOREF</text>
<text x="30.7" y="63">POT1</text>
<text x="30.7" y="65.5">POT2</text>
<text x="91.4" y="60.4">LED2</text>
<text x="91.4" y="63">LED1</text>
<text x="91.4" y="70.6">BUTTON1</text>
<text x="91.4" y="68">BUTTON2</text>
<text x="91.4" y="75.7">HARD_RX</text>
<text x="91.4" y="73.1">HARD_TX</text>
<text x="238.2" y="81" transform="rotate(-90 238.2 81)">TX</text>
<text x="250.9" y="81.3" transform="rotate(-90 250.9 81.3)">RX</text>
<text x="212.8" y="94" transform="rotate(-90 212.8 94)">LED1</text>
<text x="225.5" y="94" transform="rotate(-90 225.5 94)">LED2</text>
<text x="238.2" y="94" transform="rotate(-90 238.2 94)">LED3</text>
<text x="250.9" y="94" transform="rotate(-90 250.9 94)">LED4</text>
<text x="68.6" y="118.8">RS232_RX</text>
<text x="122.7" y="116.3">RS232_TX</text>
<text x="180.3" y="116.3">TX</text>
<text x="68.6" y="121.4">RS232_TX</text>
<text x="122.4" y="126.5">RS232_RX</text>
<text x="193" y="126.5">RX</text>
<text x="212.8" y="134.6" transform="rotate(-90 212.8 134.6)">BUTTON1</text>
<text x="238.2" y="134.6" transform="rotate(-90 238.2 134.6)">BUTTON2</text>
<text x="53.3" y="164.6">RS485_D+</text>
<text x="53.3" y="167.1">RS485_D-</text>
<text x="76.3" y="164.6">RS485_D+</text>
<text x="132.1" y="167.1">RX</text>
<text x="76.3" y="169.6">RS485_D-</text>
<text x="116.8" y="172.2">DE</text>
<text x="116.8" y="177.3">TX</text>
</g>
<g font-size="1.8" fill="#0000c2">
<text x="15.2" y="198.6">Documentation</text>
<text x="15.2" y="200.7">https://github.com/CMB27/ModbusRTU-Test-Shield.</text>
<text x="30.4" y="198.6">and</text>
<text x="35" y="198.6">source</text>
<text x="42.4" y="198.6">files</text>
<text x="47.6" y="198.6">can</text>
<text x="52" y="198.6">be</text>
<text x="55.4" y="198.6">found</text>
<text x="61.8" y="198.6">at</text>
</g>
<text font-size=".5" fill="#840000" x="144.6" y="55.4">Mounting</text>
</svg>
